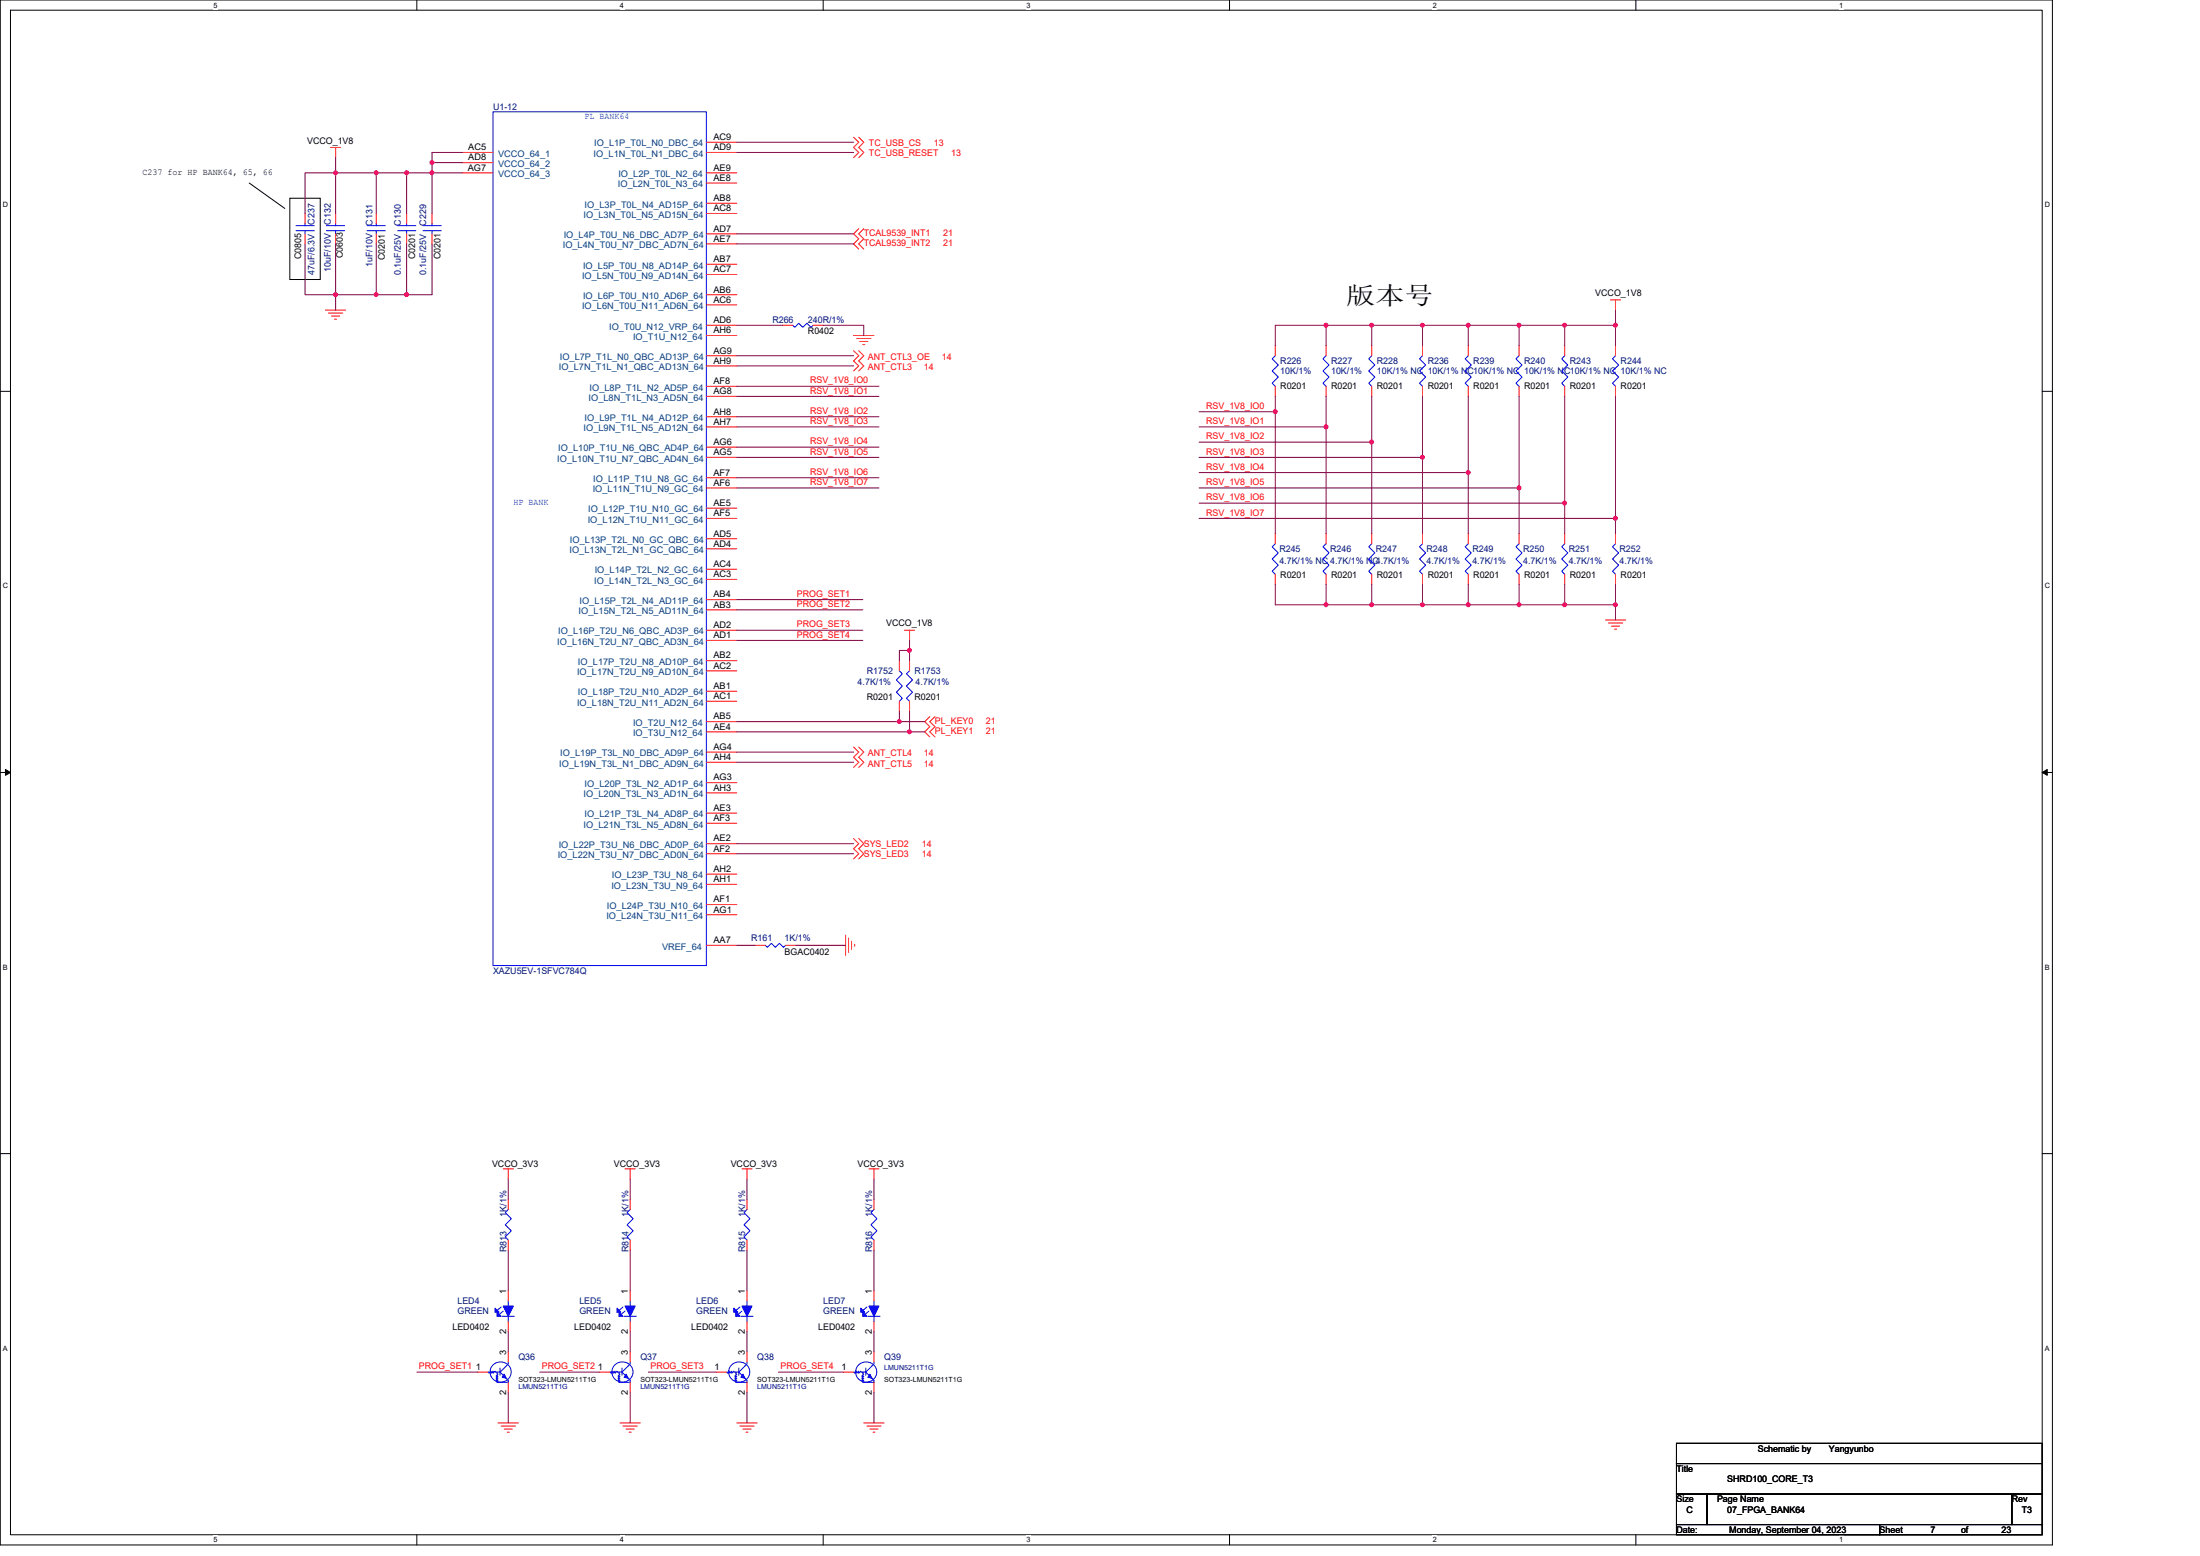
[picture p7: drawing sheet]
<svg xmlns="http://www.w3.org/2000/svg" width="297mm" height="210mm" viewBox="0 0 297 210" stroke-linecap="round" stroke-linejoin="round" font-family="sans-serif">
<path d="M0 0h277.1v208.5h-277.1zM1.4 1.4h274.3v205.7h-274.3z" fill="none" stroke="#000" stroke-width=".14"/>
<g fill="#fff">
<path d="M28.8 .1h.6v1.1h-.6z"/>
<path d="M28.8 207.3h.6v1.1h-.6z"/>
</g>
<path d="M56.3 0v1.4M56.3 207.1v1.4" fill="none" stroke="#000" stroke-width=".14"/>
<g fill="#fff">
<path d="M83.7 .1h.6v1.1h-.6z"/>
<path d="M83.7 207.3h.6v1.1h-.6z"/>
</g>
<path d="M111.1 0v1.4M111.1 207.1v1.4" fill="none" stroke="#000" stroke-width=".14"/>
<g fill="#fff">
<path d="M138.6 .1h.5v1.1h-.5z"/>
<path d="M138.6 207.3h.5v1.1h-.5z"/>
</g>
<path d="M166 0v1.4M166 207.1v1.4" fill="none" stroke="#000" stroke-width=".14"/>
<g fill="#fff">
<path d="M193.4 .1h.6v1.1h-.6z"/>
<path d="M193.4 207.3h.6v1.1h-.6z"/>
</g>
<path d="M220.9 0v1.4M220.9 207.1v1.4" fill="none" stroke="#000" stroke-width=".14"/>
<g fill="#fff">
<path d="M248.3 .1h.6v1.1h-.6z"/>
<path d="M248.3 207.3h.6v1.1h-.6z"/>
<path d="M.4 27.1h.7v1.1h-.7z"/>
<path d="M276.1 27.1h.7v1.1h-.7z"/>
<path d="M.4 78.5h.7v1.1h-.7z"/>
<path d="M276.1 78.5h.7v1.1h-.7z"/>
</g>
<path d="M0 52.8h1.4M275.7 52.8h1.4" fill="none" stroke="#000" stroke-width=".14"/>
<g fill="#fff">
<path d="M.4 130h.7v1.1h-.7z"/>
<path d="M276.1 130h.7v1.1h-.7z"/>
</g>
<path d="M0 104.2h1.4M275.7 104.2h1.4" fill="none" stroke="#000" stroke-width=".14"/>
<path d="M.7 103.8l.7 .4-.7 .4zM275.7 104.2l.7-.4v.8z" fill="#000" stroke="#000" stroke-width=".14"/>
<g fill="#fff">
<path d="M.4 181.4h.7v1.1h-.7z"/>
<path d="M276.1 181.4h.7v1.1h-.7z"/>
</g>
<path d="M33.7 24.7l4.8 3.4M39.1 26.8h4.1v10.9h-4.1zM0 155.7h1.4M275.7 155.7h1.4M226.4 194.8h49.3v2.7h-49.3zM226.4 197.5h49.3v4.1h-49.3zM226.4 201.6h4.1v4.1h-4.1zM226.4 205.7h27.4v1.4h-27.4zM230.5 201.6h41.1v4.1h-41.1zM253.8 205.7h21.9v1.4h-21.9zM271.6 201.6h4.1v4.1h-4.1z" fill="none" stroke="#000" stroke-width=".14"/>
<g fill="none" stroke="#f00" stroke-width=".14">
<path d="M44.6 19.9h1.4M45.3 19.9v1.4M95.4 19.2h4.1M115.2 18.5l.7 .7-.7 .7 .7 .7-.7 .7M115.9 18.5l.7 .7-.7 .7 .7 .7-.7 .7M41.2 28.8v1.4M41.2 31.6v1.3M45.3 28.8v1.4M45.3 31.6v1.3M50.8 28.8v1.4M50.8 31.6v1.3M54.9 28.8v1.4"/>
<path d="M54.9 31.6v1.3M58.3 28.8v1.4M58.3 31.6v1.3M62.5 20.6h4.1M62.5 21.9h4.1M62.5 23.3h4.1M95.4 39.8h4.1M95.4 37h4.1M95.4 35.7h4.1M95.4 32.9h4.1M95.4 31.6h4.1M95.4 28.8h4.1"/>
<path d="M95.4 27.4h4.1M95.4 24.7h4.1M95.4 23.3h4.1M95.4 20.6h4.1M115.9 30.9l-.7 .7 .7 .6-.7 .7 .7 .7M116.6 30.9l-.7 .7 .7 .6-.7 .7 .7 .7M43.9 41.8h2.8M44.3 42.2h2M44.8 42.7h1.1M45.2 43.1h.2M95.4 57.6h4.1M95.4 56.2h4.1"/>
<path d="M95.4 53.5h4.1M95.4 52.1h4.1M95.4 49.4h4.1M95.4 48h4.1M95.4 45.3h4.1M95.4 43.9h4.1M95.4 41.1h4.1M105.7 43.9h1.3M109.8 43.9h1.3M115.2 47.3l.7 .7-.7 .7 .7 .7-.7 .7M115.2 45.3h2.8M115.7 45.7h1.9"/>
<path d="M115.9 47.3l.7 .7-.7 .7 .7 .7-.7 .7M116.1 46.1h1.1M116.5 46.5h.3M172.2 52.1v1.4M172.2 46.6v1.4M179 52.1v1.4M179 46.6v1.4M185.2 52.1v1.4M185.2 46.6v1.4M192.1 52.1v1.4M192.1 46.6v1.4M198.2 52.1v1.4"/>
<path d="M198.2 46.6v1.4M205.1 52.1v1.4M205.1 46.6v1.4M211.3 52.1v1.4M211.3 46.6v1.4M217.4 40.5h1.4M218.1 40.5v1.3M218.1 52.1v1.4M218.1 46.6v1.4M95.4 78.2h4.1M95.4 76.8h4.1M95.4 74.1h4.1"/>
<path d="M95.4 72.7h4.1M95.4 70h4.1M95.4 68.6h4.1M95.4 65.8h4.1M95.4 64.5h4.1M95.4 61.7h4.1M95.4 60.3h4.1M172.2 77.5v1.4M172.2 72v1.4M179 77.5v1.4M179 72v1.4M185.2 77.5v1.4"/>
<path d="M185.2 72v1.4M192.1 77.5v1.4M192.1 72v1.4M198.2 77.5v1.4M198.2 72v1.4M205.1 77.5v1.4M205.1 72v1.4M211.3 77.5v1.4M211.3 72v1.4M218.1 77.5v1.4M218.1 72v1.4M95.4 98.8h4.1"/>
<path d="M95.4 97.4h4.1M95.4 94.6h4.1M95.4 93.3h4.1M95.4 90.5h4.1M95.4 89.2h4.1M95.4 86.4h4.1M95.4 85h4.1M95.4 82.3h4.1M95.4 80.9h4.1M121.4 89.2v1.3M121.4 94.6v1.4M122.1 85h1.4"/>
<path d="M122.8 89.2v1.3M122.8 94.6v1.4M122.8 85v1.4M125.5 96.7l-.6 .7 .6 .7-.6 .7 .6 .6M126.2 96.7l-.7 .7 .7 .7-.7 .7 .7 .6M216.8 83.7h2.7M217.2 84.1h1.9M217.6 84.5h1.1M218 84.9h.3M95.4 119.3h4.1M95.4 118h4.1M95.4 115.2h4.1"/>
<path d="M95.4 113.9h4.1M95.4 111.1h4.1M95.4 109.7h4.1M95.4 107h4.1M95.4 105.6h4.1M95.4 102.9h4.1M95.4 101.5h4.1M115.2 113.2l.7 .7-.7 .6 .7 .7-.7 .7M115.2 100.8l.7 .7-.7 .7 .7 .7-.7 .7M115.9 113.2l.7 .7-.7 .6 .7 .7-.7 .7M115.9 100.8l.7 .7-.7 .7 .7 .7-.7 .7M95.4 123.4h4.1"/>
<path d="M95.4 122.1h4.1M95.4 127.6h4.1M102 127.6h1.3M106.1 127.6h1.3M114.2 126.2v2.7M114.6 126.6v1.9M115 127v1.1M115.4 127.4v.3M67.9 157.7h1.4M68.6 157.7v1.4M84.4 157.7h1.4M85.1 157.7v1.4"/>
<path d="M100.2 157.7h1.3M100.9 157.7v1.4M117.3 157.7h1.4M118 157.7v1.4M68.6 174.2v1.4M68.6 178.3v1.4M68.6 161.9v1.3M68.6 167.3v1.4M85.1 161.9v1.3M85.1 167.3v1.4M85.1 174.2v1.4M85.1 178.3v1.4"/>
<path d="M100.9 161.9v1.3M100.9 167.3v1.4M100.9 174.2v1.4M100.9 178.3v1.4M118 174.2v1.4M118 178.3v1.4M118 161.9v1.3M118 167.3v1.4M64.5 185.2h1.4M67.2 192h2.8M67.7 192.4h1.9M68.1 192.8h1.1"/>
<path d="M68.5 193.3h.3M68.6 182.4v1.4M68.6 186.5v1.4M81 185.2h1.3M83.7 192h2.8M84.1 192.4h1.9M84.5 192.8h1.1M84.9 193.3h.3M85.1 182.4v1.4M85.1 186.5v1.4M96.7 185.2h1.4M99.5 192h2.7"/>
<path d="M99.9 192.4h1.9M100.3 192.8h1.1M100.7 193.3h.3M100.9 182.4v1.4M100.9 186.5v1.4M113.9 185.2h1.3M116.6 192h2.8M117 192.4h2M117.5 192.8h1.1M117.9 193.3h.2M118 182.4v1.4M118 186.5v1.4"/>
</g>
<g fill="none" stroke="#00f" stroke-width=".14">
<path d="M66.6 15.1h28.8v115.2h-28.8zM40 31.1h2.4M40 30.5h2.4M41.2 30.2v.3M41.2 31.1v.5M44.1 31.1h2.4M44.1 30.5h2.4M45.3 30.2v.3M45.3 31.1v.5M49.5 31.1h2.5M49.5 30.5h2.5M50.8 30.2v.3"/>
<path d="M50.8 31.1v.5M53.7 31.1h2.5M53.7 30.5h2.5M54.9 30.2v.3M54.9 31.1v.5M57.1 31.1h2.5M57.1 30.5h2.5M58.3 30.2v.3M58.3 31.1v.5M107 43.9l.3 .3 .5-.6 .6 .6 .5-.6 .6 .6 .3-.3M172.2 48l-.4 .4 .8 .9-.8 .8 .8 .8-.8 .8 .4 .4M179 48l-.4 .4 .8 .9-.8 .8 .8 .8-.8 .8 .4 .4"/>
<path d="M185.2 48l-.4 .4 .8 .9-.8 .8 .8 .8-.8 .8 .4 .4M192.1 48l-.4 .4 .8 .9-.8 .8 .8 .8-.8 .8 .4 .4M198.2 48l-.4 .4 .8 .9-.8 .8 .8 .8-.8 .8 .4 .4M205.1 48l-.4 .4 .8 .9-.8 .8 .8 .8-.8 .8 .4 .4M211.3 48l-.4 .4 .8 .9-.8 .8 .8 .8-.8 .8 .4 .4M218.1 48l-.4 .4 .8 .9-.8 .8 .8 .8-.8 .8 .4 .4M172.2 73.4l-.4 .4 .8 .8-.8 .8 .8 .9-.8 .8 .4 .4M179 73.4l-.4 .4 .8 .8-.8 .8 .8 .9-.8 .8 .4 .4M185.2 73.4l-.4 .4 .8 .8-.8 .8 .8 .9-.8 .8 .4 .4M192.1 73.4l-.4 .4 .8 .8-.8 .8 .8 .9-.8 .8 .4 .4M198.2 73.4l-.4 .4 .8 .8-.8 .8 .8 .9-.8 .8 .4 .4M205.1 73.4l-.4 .4 .8 .8-.8 .8 .8 .9-.8 .8 .4 .4"/>
<path d="M211.3 73.4l-.4 .4 .8 .8-.8 .8 .8 .9-.8 .8 .4 .4M218.1 73.4l-.4 .4 .8 .8-.8 .8 .8 .9-.8 .8 .4 .4M121.4 90.5l.4 .4-.8 .9 .8 .8-.8 .8 .8 .8-.4 .4M122.8 90.5l-.4 .4 .8 .9-.8 .8 .8 .8-.8 .8 .4 .4M103.3 127.6l.3 .2 .6-.5 .5 .5 .5-.5 .6 .5 .3-.2M67.7 176.4l-.9 .7M67.8 177.6h1.6M67.9 176.9l-.8 .7M68.6 175.6v.7M68.6 177.6v.7M68.6 163.2l-.4 .4 .8 .9-.8 .8 .8 .8-.8 .8 .4 .4M84.1 176.4l-.8 .7"/>
<path d="M84.3 177.6h1.6M84.4 176.9l-.8 .7M85.1 163.2l-.4 .4 .8 .9-.8 .8 .8 .8-.8 .8 .4 .4M85.1 175.6v.7M85.1 177.6v.7M99.9 176.4l-.8 .7M100 177.6h1.7M100.2 176.9l-.8 .7M100.9 163.2l-.4 .4 .8 .9-.8 .8 .8 .8-.8 .8 .4 .4M100.9 175.6v.7M100.9 177.6v.7M117 176.4l-.8 .7"/>
<path d="M117.2 177.6h1.6M117.3 176.9l-.8 .7M118 175.6v.7M118 177.6v.7M118 163.2l-.4 .4 .8 .9-.8 .8 .8 .8-.8 .8 .4 .4M65.9 185.2h.1v.1l.3-.3v.3l.3-.3v.3l.2-.3v.2h.3M67.1 185.2h.4M67.5 185.2l1.1 1.1v.2h-1.5l.1-.2h-.2l.2-.3h-.2l.2-.3h-.2l.2-.3h-.1v-.2M67.5 184.6v1M68.6 183.8v.3l-1.1 1.1M82.3 185.2h.2v.1l.3-.3v.3l.2-.3v.3l.3-.3v.2h.3M83.6 185.2h.4"/>
<path d="M84 185.2l1.1 1.1v.2h-1.5l.1-.2h-.3l.3-.3h-.3l.3-.3h-.3l.3-.3h-.1v-.2M84 184.6v1M85.1 183.8v.3l-1.1 1.1M98.1 185.2h.2v.1l.2-.3v.3l.3-.3v.3l.3-.3v.2h.3M99.4 185.2h.4M99.8 185.2l1.1 1.1v.2h-1.5l.1-.2h-.3l.3-.3h-.3l.3-.3h-.3l.3-.3h-.1v-.2M99.8 184.6v1M100.9 183.8v.3l-1.1 1.1M115.2 185.2h.2v.1l.3-.3v.3l.2-.3v.3l.3-.3v.2h.3M116.5 185.2h.4M116.9 185.2l1.1 1.1v.2h-1.5l.1-.2h-.3l.3-.3h-.3l.3-.3h-.3l.3-.3h-.1v-.2M116.9 184.6v1"/>
<path d="M118 183.8v.3l-1.1 1.1"/>
<circle cx="67.6" cy="185.2" r="1.4"/>
<circle cx="84.1" cy="185.2" r="1.4"/>
<circle cx="99.8" cy="185.2" r="1.4"/>
<circle cx="117" cy="185.2" r="1.4"/>
</g>
<g fill="#00f" stroke="#00f" stroke-width=".14">
<path d="M84.5 185.4l.3 .6-.5-.1z" fill-rule="evenodd"/>
<path d="M117.3 176.3h1.4l-.7 1.3z" fill-rule="evenodd"/>
<path d="M116.5 177.1l.5 .5h-.5z" fill-rule="evenodd"/>
<path d="M116.2 176.5l.6 .6h-.6z" fill-rule="evenodd"/>
<path d="M117.5 185.4l.2 .6-.5-.1z" fill-rule="evenodd"/>
<path d="M68.1 185.4l.2 .6-.5-.1z" fill-rule="evenodd"/>
<path d="M100.3 185.4l.3 .6-.6-.1z" fill-rule="evenodd"/>
<path d="M67.9 176.3h1.4l-.7 1.3z" fill-rule="evenodd"/>
<path d="M67.1 177.1l.6 .5h-.6z" fill-rule="evenodd"/>
<path d="M66.8 176.5l.6 .6h-.6z" fill-rule="evenodd"/>
<path d="M84.4 176.3h1.4l-.7 1.3z" fill-rule="evenodd"/>
<path d="M83.6 177.1l.5 .5h-.5z" fill-rule="evenodd"/>
<path d="M83.3 176.5l.5 .6h-.5z" fill-rule="evenodd"/>
<path d="M100.2 176.3h1.3l-.6 1.3z" fill-rule="evenodd"/>
<path d="M99.4 177.1l.5 .5h-.5z" fill-rule="evenodd"/>
<path d="M99.1 176.5l.5 .6h-.5z" fill-rule="evenodd"/>
</g>
<g fill="none" stroke="#800040" stroke-width=".14">
<path d="M99.5 19.2h15.7M41.2 32.9v6.9h4.1M45.3 23.3h5.5M45.3 21.3v2M45.3 39.8h5.5M45.3 23.3v5.5M45.3 32.9v6.9M45.3 39.8v2M45.3 23.3h-4.1v5.5M50.8 23.3h4.1M50.8 39.8h4.1M50.8 23.3v5.5"/>
<path d="M50.8 32.9v6.9M54.9 23.3v5.5M54.9 32.9v6.9M54.9 23.3h3.4M58.3 23.3h4.2M58.3 21.9h4.2M58.3 23.3v5.5M58.3 32.9v6.9h-3.4M58.3 21.9v1.4M62.5 20.6h-4.2v1.3M99.5 20.6h15.7M99.5 31.6h15.7"/>
<path d="M99.5 32.9h15.7M99.5 48h15.7M99.5 49.4h15.7M99.5 43.9h6.2M99.5 52.1h19.2M99.5 53.5h19.2M99.5 56.2h19.2M99.5 57.6h19.2M111.1 43.9h5.5v1.4M161.9 59.7h23.3M161.9 55.6h10.3M161.9 57.6h17.1"/>
<path d="M172.2 55.6v16.4M172.2 53.5v2.1M179 57.6v14.4M179 43.9h-6.8v2.7M179 53.5v4.1M179 43.9v2.7M179 43.9h6.2M185.2 53.5v6.2M185.2 59.7v12.3M185.2 43.9v2.7M185.2 43.9h6.9M192.1 53.5v8.2"/>
<path d="M192.1 43.9h6.1M192.1 43.9v2.7M198.2 53.5v10.3M198.2 43.9h6.9M198.2 43.9v2.7M205.1 53.5v12.3M205.1 43.9v2.7M205.1 43.9h6.2M211.3 53.5v14.4M211.3 43.9v2.7M211.3 43.9h6.8M218.1 41.8v2.1"/>
<path d="M218.1 43.9v2.7M218.1 53.5v16.5M99.5 60.3h19.2M99.5 61.7h19.2M99.5 64.5h19.2M99.5 65.8h19.2M161.9 61.7h30.2M161.9 63.8h36.3M161.9 65.8h43.2M161.9 67.9h49.4M161.9 70h56.2M172.2 78.9v2.7h6.8"/>
<path d="M179 78.9v2.7M185.2 78.9v2.7M192.1 78.9v2.7M192.1 61.7v10.3M198.2 63.8v8.2M198.2 78.9v2.7M205.1 65.8v6.2M205.1 78.9v2.7M211.3 67.9v4.1M211.3 78.9v2.7M218.1 78.9v2.7M218.1 70v2"/>
<path d="M99.5 97.4h21.9M99.5 82.3h17M99.5 85h17M99.5 86.4h17M99.5 98.8h23.3M99.5 80.9h17M121.4 96v1.4h3.5M122.8 96v2.8h2.1M122.8 86.4v1.4M122.8 87.8v1.4M122.8 87.8h-1.4v1.4M179 81.6h6.2"/>
<path d="M185.2 81.6h6.9M192.1 81.6h6.1M198.2 81.6h6.9M205.1 81.6h6.2M211.3 81.6h6.8M218.1 81.6v2.1M99.5 101.5h15.7M99.5 102.9h15.7M99.5 113.9h15.7M99.5 115.2h15.7M99.5 127.6h2.5M107.4 127.6h6.8"/>
<path d="M68.6 159.1v2.8M85.1 159.1v2.8M100.9 159.1v2.8M118 159.1v2.8M68.6 168.7v5.5M68.6 179.7v2.7M85.1 168.7v5.5M85.1 179.7v2.7M100.9 168.7v5.5M100.9 179.7v2.7M118 168.7v5.5M118 179.7v2.7"/>
<path d="M56.3 185.2h8.2M68.6 187.9v4.1M72.9 185.2h8.1M85.1 187.9v4.1M87.5 185.2h9.2M100.9 187.9v4.1M105.1 185.2h8.8M118 187.9v4.1"/>
</g>
<g fill="#f0f" stroke="#f0f" stroke-width=".14">
<circle cx="54.9" cy="23.3" r=".27"/>
<circle cx="50.8" cy="23.3" r=".27"/>
<circle cx="45.3" cy="23.3" r=".27"/>
<circle cx="45.3" cy="39.8" r=".27"/>
<circle cx="121.4" cy="97.4" r=".27"/>
<circle cx="122.8" cy="98.8" r=".27"/>
<circle cx="179" cy="43.9" r=".27"/>
<circle cx="179" cy="81.6" r=".27"/>
<circle cx="218.1" cy="81.6" r=".27"/>
<circle cx="179" cy="57.6" r=".27"/>
<circle cx="185.2" cy="59.7" r=".27"/>
<circle cx="192" cy="61.7" r=".27"/>
<circle cx="198.2" cy="63.8" r=".27"/>
<circle cx="205.1" cy="65.8" r=".27"/>
<circle cx="211.2" cy="67.9" r=".27"/>
<circle cx="218.1" cy="69.9" r=".27"/>
<circle cx="172.2" cy="55.5" r=".27"/>
<circle cx="185.2" cy="81.6" r=".27"/>
<circle cx="192" cy="81.6" r=".27"/>
<circle cx="198.2" cy="81.6" r=".27"/>
<circle cx="211.2" cy="81.6" r=".27"/>
<circle cx="205.1" cy="81.6" r=".27"/>
<circle cx="198.2" cy="43.9" r=".27"/>
<circle cx="192" cy="43.9" r=".27"/>
<circle cx="185.2" cy="43.9" r=".27"/>
<circle cx="211.2" cy="43.9" r=".27"/>
<circle cx="205.1" cy="43.9" r=".27"/>
<circle cx="218.1" cy="43.9" r=".27"/>
<circle cx="54.9" cy="39.8" r=".27"/>
<circle cx="50.8" cy="39.8" r=".27"/>
<circle cx="58.3" cy="23.3" r=".27"/>
<circle cx="58.3" cy="21.9" r=".27"/>
<circle cx="122.8" cy="87.8" r=".27"/>
</g>
<text font-size="3.3" x="181.8" y="41">版本号</text>
<g font-size="1.2" fill="#000080">
<text x="66.6" y="14.8">U1-12</text>
<text x="42.5" y="30.3" transform="rotate(-90 42.5 30.3)">C237</text>
<text x="44.7" y="30.3" transform="rotate(-90 44.7 30.3)">C132</text>
<text x="50.3" y="30.5" transform="rotate(-90 50.3 30.5)">C131</text>
<text x="54.1" y="30.5" transform="rotate(-90 54.1 30.5)">C130</text>
<text x="57.5" y="30.5" transform="rotate(-90 57.5 30.5)">C229</text>
<text x="42.5" y="37.2" transform="rotate(-90 42.5 37.2)">47uF/6.3V</text>
<text x="44.7" y="36.8" transform="rotate(-90 44.7 36.8)">10uF/10V</text>
<text x="50.3" y="36.1" transform="rotate(-90 50.3 36.1)">1uF/10V</text>
<text x="54.1" y="37.2" transform="rotate(-90 54.1 37.2)">0.1uF/25V</text>
<text x="57.5" y="37.2" transform="rotate(-90 57.5 37.2)">0.1uF/25V</text>
<text x="104.3" y="43.6">R266</text>
<text x="109.1" y="43.6">240R/1%</text>
<text x="172.9" y="49.1">R226</text>
<text x="172.9" y="50.5">10K/1%</text>
<text x="179.7" y="49.1">R227</text>
<text x="179.7" y="50.5">10K/1%</text>
<text x="185.9" y="49.1">R228</text>
<text x="185.9" y="50.5">10K/1% NC 10K/1% NC10K/1% NC 10K/1% NC10K/1% NC 10K/1% NC</text>
<text x="192.8" y="49.1">R236</text>
<text x="198.9" y="49.1">R239</text>
<text x="205.8" y="49.1">R240</text>
<text x="212" y="49.1">R243</text>
<text x="218.8" y="49.1">R244</text>
<text x="172.7" y="74.5">R245</text>
<text x="172.7" y="76.2">4.7K/1% NC 4.7K/1% NC4.7K/1%</text>
<text x="179.6" y="74.5">R246</text>
<text x="185.8" y="74.5">R247</text>
<text x="192.6" y="74.5">R248</text>
<text x="192.6" y="76.2">4.7K/1%</text>
<text x="198.8" y="74.5">R249</text>
<text x="198.8" y="76.2">4.7K/1%</text>
<text x="205.7" y="74.5">R250</text>
<text x="205.7" y="76.2">4.7K/1%</text>
<text x="211.8" y="74.5">R251</text>
<text x="211.8" y="76.2">4.7K/1%</text>
<text x="218.7" y="74.5">R252</text>
<text x="218.7" y="76.2">4.7K/1%</text>
<text x="115.8" y="92.5">4.7K/1%</text>
<text x="117" y="91">R1752</text>
<text x="123.5" y="91">R1753</text>
<text x="123.6" y="92.5">4.7K/1%</text>
<text x="66.6" y="131.4">XAZU5EV-1SFVC784Q</text>
<text x="101.4" y="127">R161</text>
<text x="105.9" y="127">1K/1%</text>
<text x="68.4" y="164.2" transform="rotate(-90 68.4 164.2)">1K/1%</text>
<text x="84.9" y="164.2" transform="rotate(-90 84.9 164.2)">1K/1%</text>
<text x="100.6" y="164.2" transform="rotate(-90 100.6 164.2)">1K/1%</text>
<text x="117.8" y="164.2" transform="rotate(-90 117.8 164.2)">1K/1%</text>
<text x="68.4" y="169" transform="rotate(-90 68.4 169)">R813</text>
<text x="84.9" y="169" transform="rotate(-90 84.9 169)">R814</text>
<text x="100.6" y="169" transform="rotate(-90 100.6 169)">R815</text>
<text x="117.8" y="169" transform="rotate(-90 117.8 169)">R816</text>
<text x="61.8" y="176">LED4</text>
<text x="61.8" y="177.4">GREEN</text>
<text x="78.2" y="176">LED5</text>
<text x="78.2" y="177.4">GREEN</text>
<text x="94" y="176">LED6</text>
<text x="94" y="177.4">GREEN</text>
<text x="111.1" y="176">LED7</text>
<text x="111.1" y="177.4">GREEN</text>
<text x="70" y="183.6">Q36</text>
<text x="86.5" y="183.6">Q37</text>
<text x="102.2" y="183.6">Q38</text>
<text x="119.4" y="183.6">Q39</text>
</g>
<g font-size="1.2" fill="#00f">
<text x="78.9" y="16.1">PL BANK64</text>
<text x="69.3" y="68.2">HP BANK</text>
</g>
<g font-size="1.2">
<text x="19.2" y="23.6">C237 for HP BANK64, 65, 66</text>
<text x="41.5" y="19.4">VCCO_1V8</text>
<text x="63.2" y="23">AG7</text>
<text x="63.2" y="20.3">AC5</text>
<text x="63.2" y="21.7">AD8</text>
<text x="96.3" y="20.3">AD9</text>
<text x="96.3" y="18.9">AC9</text>
<text x="96.3" y="23">AE9</text>
<text x="96.3" y="28.5">AC8</text>
<text x="96.3" y="24.4">AE8</text>
<text x="96.3" y="27.1">AB8</text>
<text x="40.7" y="35" transform="rotate(-90 40.7 35)">C0805</text>
<text x="46.3" y="34.8" transform="rotate(-90 46.3 34.8)">C0603</text>
<text x="51.9" y="35.1" transform="rotate(-90 51.9 35.1)">C0201</text>
<text x="56" y="35" transform="rotate(-90 56 35)">C0201</text>
<text x="59.5" y="35" transform="rotate(-90 59.5 35)">C0201</text>
<text x="96.3" y="32.6">AE7</text>
<text x="96.3" y="31.3">AD7</text>
<text x="96.3" y="35.4">AB7</text>
<text x="96.3" y="40.9">AC6</text>
<text x="96.3" y="36.7">AC7</text>
<text x="96.3" y="39.5">AB6</text>
<text x="215.4" y="39.9">VCCO_1V8</text>
<text x="96.3" y="43.6">AD6</text>
<text x="96.3" y="47.7">AG9</text>
<text x="96.3" y="45">AH6</text>
<text x="109.1" y="45">R0402</text>
<text x="96.3" y="51.8">AF8</text>
<text x="96.3" y="49.1">AH9</text>
<text x="96.3" y="53.2">AG8</text>
<text x="172.9" y="52.6">R0201</text>
<text x="179.7" y="52.6">R0201</text>
<text x="185.9" y="52.6">R0201</text>
<text x="192.8" y="52.6">R0201</text>
<text x="198.9" y="52.6">R0201</text>
<text x="205.8" y="52.6">R0201</text>
<text x="212" y="52.6">R0201</text>
<text x="218.8" y="52.6">R0201</text>
<text x="96.3" y="57.3">AH7</text>
<text x="96.3" y="55.9">AH8</text>
<text x="96.3" y="61.4">AG5</text>
<text x="96.3" y="64.2">AF7</text>
<text x="96.3" y="60">AG6</text>
<text x="96.3" y="65.6">AF6</text>
<text x="96.3" y="69.7">AF5</text>
<text x="96.3" y="68.3">AE5</text>
<text x="96.3" y="73.8">AD4</text>
<text x="96.3" y="72.4">AD5</text>
<text x="96.3" y="77.9">AC3</text>
<text x="96.3" y="76.5">AC4</text>
<text x="172.9" y="77.9">R0201</text>
<text x="179.7" y="77.9">R0201</text>
<text x="185.9" y="77.9">R0201</text>
<text x="192.8" y="77.9">R0201</text>
<text x="198.9" y="77.9">R0201</text>
<text x="205.8" y="77.9">R0201</text>
<text x="212" y="77.9">R0201</text>
<text x="218.8" y="77.9">R0201</text>
<text x="96.3" y="82">AB3</text>
<text x="96.3" y="80.6">AB4</text>
<text x="96.3" y="86.1">AD1</text>
<text x="96.3" y="88.9">AB2</text>
<text x="96.3" y="84.8">AD2</text>
<text x="119.7" y="84.5">VCCO_1V8</text>
<text x="96.3" y="93">AB1</text>
<text x="96.3" y="94.3">AC1</text>
<text x="96.3" y="90.2">AC2</text>
<text x="117" y="94.4">R0201</text>
<text x="123.5" y="94.4">R0201</text>
<text x="96.3" y="101.2">AG4</text>
<text x="96.3" y="98.5">AE4</text>
<text x="96.3" y="97.1">AB5</text>
<text x="96.3" y="102.6">AH4</text>
<text x="96.3" y="106.7">AH3</text>
<text x="96.3" y="105.3">AG3</text>
<text x="96.3" y="113.6">AE2</text>
<text x="96.3" y="110.8">AF3</text>
<text x="96.3" y="109.4">AE3</text>
<text x="96.3" y="114.9">AF2</text>
<text x="96.3" y="117.7">AH2</text>
<text x="96.3" y="119">AH1</text>
<text x="96.3" y="123.1">AG1</text>
<text x="96.3" y="121.8">AF1</text>
<text x="96.3" y="127.3">AA7</text>
<text x="105.9" y="128.8">BGAC0402</text>
<text x="66.4" y="157.5">VCCO_3V3</text>
<text x="82.9" y="157.5">VCCO_3V3</text>
<text x="98.7" y="157.5">VCCO_3V3</text>
<text x="115.8" y="157.5">VCCO_3V3</text>
<text x="61.1" y="179.4">LED0402</text>
<text x="68.3" y="180" transform="rotate(-90 68.3 180)">2</text>
<text x="68.3" y="174.6" transform="rotate(-90 68.3 174.6)">1</text>
<text x="77.5" y="179.4">LED0402</text>
<text x="84.8" y="180" transform="rotate(-90 84.8 180)">2</text>
<text x="84.8" y="174.6" transform="rotate(-90 84.8 174.6)">1</text>
<text x="93.3" y="179.4">LED0402</text>
<text x="100.6" y="180" transform="rotate(-90 100.6 180)">2</text>
<text x="100.6" y="174.6" transform="rotate(-90 100.6 174.6)">1</text>
<text x="110.5" y="179.4">LED0402</text>
<text x="117.7" y="180" transform="rotate(-90 117.7 180)">2</text>
<text x="117.7" y="174.6" transform="rotate(-90 117.7 174.6)">1</text>
<text x="64.3" y="184.9">1</text>
<text x="68.3" y="182.8" transform="rotate(-90 68.3 182.8)">3</text>
<text x="80.7" y="184.9">1</text>
<text x="84.8" y="182.8" transform="rotate(-90 84.8 182.8)">3</text>
<text x="96.5" y="184.9">1</text>
<text x="100.6" y="182.8" transform="rotate(-90 100.6 182.8)">3</text>
<text x="113.6" y="184.9">1</text>
<text x="117.7" y="182.8" transform="rotate(-90 117.7 182.8)">3</text>
<text x="68.3" y="188.2" transform="rotate(-90 68.3 188.2)">2</text>
<text x="84.8" y="188.2" transform="rotate(-90 84.8 188.2)">2</text>
<text x="100.6" y="188.2" transform="rotate(-90 100.6 188.2)">2</text>
<text x="117.7" y="188.2" transform="rotate(-90 117.7 188.2)">2</text>
<text x="237.3" y="195.9">Schematic by</text>
<text x="246.9" y="195.9">Yangyunbo</text>
<text x="226.4" y="198.6">Title</text>
<text x="226.4" y="202.8">Size</text>
<text x="231.8" y="202.8">Page Name</text>
<text x="233.2" y="200">SHRD100_CORE_T3</text>
<text x="271.6" y="202.8">Rev</text>
<text x="226.4" y="206.9">Date:</text>
<text x="227.7" y="204.1">C</text>
<text x="233.2" y="204.1">07_FPGA_BANK64</text>
<text x="233.5" y="206.9">Monday, September 04, 2023</text>
<text x="253.8" y="206.9">Sheet</text>
<text x="260.6" y="206.9">7</text>
<text x="264.8" y="206.9">of</text>
<text x="270.3" y="206.9">23</text>
<text x="273" y="204.1">T3</text>
</g>
<g font-size="1.2" fill="#004080">
<text x="67.2" y="21.1">VCCO_64_1</text>
<text x="67.2" y="22.5">VCCO_64_2</text>
<text x="67.2" y="23.9">VCCO_64_3</text>
<text x="80.2" y="21.1">IO_L1N_T0L_N1_DBC_64</text>
<text x="80.2" y="19.8">IO_L1P_T0L_N0_DBC_64</text>
<text x="83.5" y="23.9">IO_L2P_T0L_N2_64</text>
<text x="78.8" y="29.4">IO_L3N_T0L_N5_AD15N_64</text>
<text x="78.9" y="28">IO_L3P_T0L_N4_AD15P_64</text>
<text x="83.4" y="25.3">IO_L2N_T0L_N3_64</text>
<text x="76" y="33.5">IO_L4N_T0U_N7_DBC_AD7N_64</text>
<text x="76.1" y="32.1">IO_L4P_T0U_N6_DBC_AD7P_64</text>
<text x="78.6" y="41.7">IO_L6N_T0U_N11_AD6N_64</text>
<text x="78.6" y="37.6">IO_L5N_T0U_N9_AD14N_64</text>
<text x="78.7" y="40.3">IO_L6P_T0U_N10_AD6P_64</text>
<text x="78.7" y="36.2">IO_L5P_T0U_N8_AD14P_64</text>
<text x="82.3" y="44.5">IO_T0U_N12_VRP_64</text>
<text x="85.5" y="45.8">IO_T1U_N12_64</text>
<text x="75.5" y="50">IO_L7N_T1L_N1_QBC_AD13N_64</text>
<text x="75.6" y="48.6">IO_L7P_T1L_N0_QBC_AD13P_64</text>
<text x="79.6" y="52.7">IO_L8P_T1L_N2_AD5P_64</text>
<text x="78.8" y="58.2">IO_L9N_T1L_N5_AD12N_64</text>
<text x="78.9" y="56.8">IO_L9P_T1L_N4_AD12P_64</text>
<text x="79.5" y="54.1">IO_L8N_T1L_N3_AD5N_64</text>
<text x="75.2" y="62.3">IO_L10N_T1U_N7_QBC_AD4N_64</text>
<text x="75.4" y="60.9">IO_L10P_T1U_N6_QBC_AD4P_64</text>
<text x="80.1" y="65">IO_L11P_T1U_N8_GC_64</text>
<text x="79.4" y="70.5">IO_L12N_T1U_N11_GC_64</text>
<text x="79.4" y="69.2">IO_L12P_T1U_N10_GC_64</text>
<text x="80" y="66.4">IO_L11N_T1U_N9_GC_64</text>
<text x="76.9" y="74.6">IO_L13N_T2L_N1_GC_QBC_64</text>
<text x="77" y="73.3">IO_L13P_T2L_N0_GC_QBC_64</text>
<text x="80.3" y="77.4">IO_L14P_T2L_N2_GC_64</text>
<text x="78.1" y="82.9">IO_L15N_T2L_N5_AD11N_64</text>
<text x="78.2" y="81.5">IO_L15P_T2L_N4_AD11P_64</text>
<text x="80.2" y="78.8">IO_L14N_T2L_N3_GC_64</text>
<text x="75.2" y="87">IO_L16N_T2U_N7_QBC_AD3N_64</text>
<text x="75.4" y="85.6">IO_L16P_T2U_N6_QBC_AD3P_64</text>
<text x="78" y="89.7">IO_L17P_T2U_N8_AD10P_64</text>
<text x="77.9" y="95.2">IO_L18N_T2U_N11_AD2N_64</text>
<text x="77.9" y="91.1">IO_L17N_T2U_N9_AD10N_64</text>
<text x="78" y="93.9">IO_L18P_T2U_N10_AD2P_64</text>
<text x="85.5" y="99.3">IO_T3U_N12_64</text>
<text x="85.5" y="98">IO_T2U_N12_64</text>
<text x="75.5" y="103.4">IO_L19N_T3L_N1_DBC_AD9N_64</text>
<text x="75.6" y="102.1">IO_L19P_T3L_N0_DBC_AD9P_64</text>
<text x="78.8" y="107.6">IO_L20N_T3L_N3_AD1N_64</text>
<text x="78.9" y="106.2">IO_L20P_T3L_N2_AD1P_64</text>
<text x="78.8" y="111.7">IO_L21N_T3L_N5_AD8N_64</text>
<text x="78.9" y="110.3">IO_L21P_T3L_N4_AD8P_64</text>
<text x="75.3" y="115.8">IO_L22N_T3U_N7_DBC_AD0N_64</text>
<text x="75.4" y="114.4">IO_L22P_T3U_N6_DBC_AD0P_64</text>
<text x="82.5" y="119.9">IO_L23N_T3U_N9_64</text>
<text x="82.6" y="118.5">IO_L23P_T3U_N8_64</text>
<text x="81.9" y="124">IO_L24N_T3U_N11_64</text>
<text x="81.9" y="122.6">IO_L24P_T3U_N10_64</text>
<text x="89.4" y="128.1">VREF_64</text>
</g>
<g font-size="1.2" fill="#f00">
<text x="117.3" y="19.6">TC_USB_CS</text>
<text x="117.3" y="21">TC_USB_RESET</text>
<text x="126.1" y="19.6">13</text>
<text x="128.4" y="21">13</text>
<text x="116.6" y="31.9">TCAL9539_INT1</text>
<text x="116.6" y="33.2">TCAL9539_INT2</text>
<text x="127.3" y="31.9">21</text>
<text x="127.3" y="33.2">21</text>
<text x="109.4" y="51.8">RSV_1V8_IO0</text>
<text x="109.4" y="53.1">RSV_1V8_IO1</text>
<text x="117.2" y="48.6">ANT_CTL3_OE</text>
<text x="117.2" y="50">ANT_CTL3</text>
<text x="124.7" y="50">14</text>
<text x="127.2" y="48.6">14</text>
<text x="109.4" y="55.9">RSV_1V8_IO2</text>
<text x="109.4" y="57.2">RSV_1V8_IO3</text>
<text x="109.4" y="60">RSV_1V8_IO4</text>
<text x="162.9" y="55.2">RSV_1V8_IO0</text>
<text x="162.9" y="57.2">RSV_1V8_IO1</text>
<text x="162.9" y="59.3">RSV_1V8_IO2</text>
<text x="109.4" y="61.3">RSV_1V8_IO5</text>
<text x="109.4" y="64.1">RSV_1V8_IO6</text>
<text x="109.4" y="65.5">RSV_1V8_IO7</text>
<text x="162.9" y="61.3">RSV_1V8_IO3</text>
<text x="162.9" y="63.4">RSV_1V8_IO4</text>
<text x="162.9" y="65.5">RSV_1V8_IO5</text>
<text x="162.9" y="67.5">RSV_1V8_IO6</text>
<text x="162.9" y="69.6">RSV_1V8_IO7</text>
<text x="107.6" y="80.5">PROG_SET1</text>
<text x="107.6" y="81.9">PROG_SET2</text>
<text x="107.6" y="84.7">PROG_SET3</text>
<text x="107.6" y="86">PROG_SET4</text>
<text x="126.2" y="97.7">PL_KEY0</text>
<text x="126.2" y="99.1">PL_KEY1</text>
<text x="133.1" y="97.7">21</text>
<text x="133.1" y="99.1">21</text>
<text x="117.2" y="102.1">ANT_CTL4</text>
<text x="117.2" y="103.4">ANT_CTL5</text>
<text x="124.7" y="102.1">14</text>
<text x="124.7" y="103.4">14</text>
<text x="116.6" y="114.3">SYS_LED2</text>
<text x="116.6" y="115.7">SYS_LED3</text>
<text x="124.5" y="114.3">14</text>
<text x="124.5" y="115.7">14</text>
<text x="56.6" y="184.8">PROG_SET1</text>
<text x="73.1" y="184.8">PROG_SET2</text>
<text x="87.8" y="184.8">PROG_SET3</text>
<text x="105.4" y="184.8">PROG_SET4</text>
</g>
<g font-size="1">
<text x="28.8" y="1">5</text>
<text x="83.7" y="1">4</text>
<text x="138.6" y="1">3</text>
<text x="193.4" y="1">2</text>
<text x="248.3" y="1">1</text>
<text x=".4" y="28">D</text>
<text x="276.1" y="28">D</text>
<text x=".4" y="79.4">C</text>
<text x="276.1" y="79.4">C</text>
<text x=".4" y="130.9">B</text>
<text x="276.1" y="130.9">B</text>
<text x=".4" y="182.3">A</text>
<text x="276.1" y="182.3">A</text>
<text x="70" y="186.6">SOT323-LMUN5211T1G</text>
<text x="86.5" y="186.6">SOT323-LMUN5211T1G</text>
<text x="102.2" y="186.6">SOT323-LMUN5211T1G</text>
<text x="119.4" y="186.6">SOT323-LMUN5211T1G</text>
<text x="28.8" y="208.2">5</text>
<text x="83.7" y="208.2">4</text>
<text x="138.6" y="208.2">3</text>
<text x="193.4" y="208.2">2</text>
<text x="248.3" y="208.2">1</text>
</g>
<g font-size="1" fill="#000080">
<text x="119.4" y="184.9">LMUN5211T1G</text>
<text x="70" y="187.4">LMUN5211T1G</text>
<text x="86.5" y="187.4">LMUN5211T1G</text>
<text x="102.2" y="187.4">LMUN5211T1G</text>
</g>
</svg>
